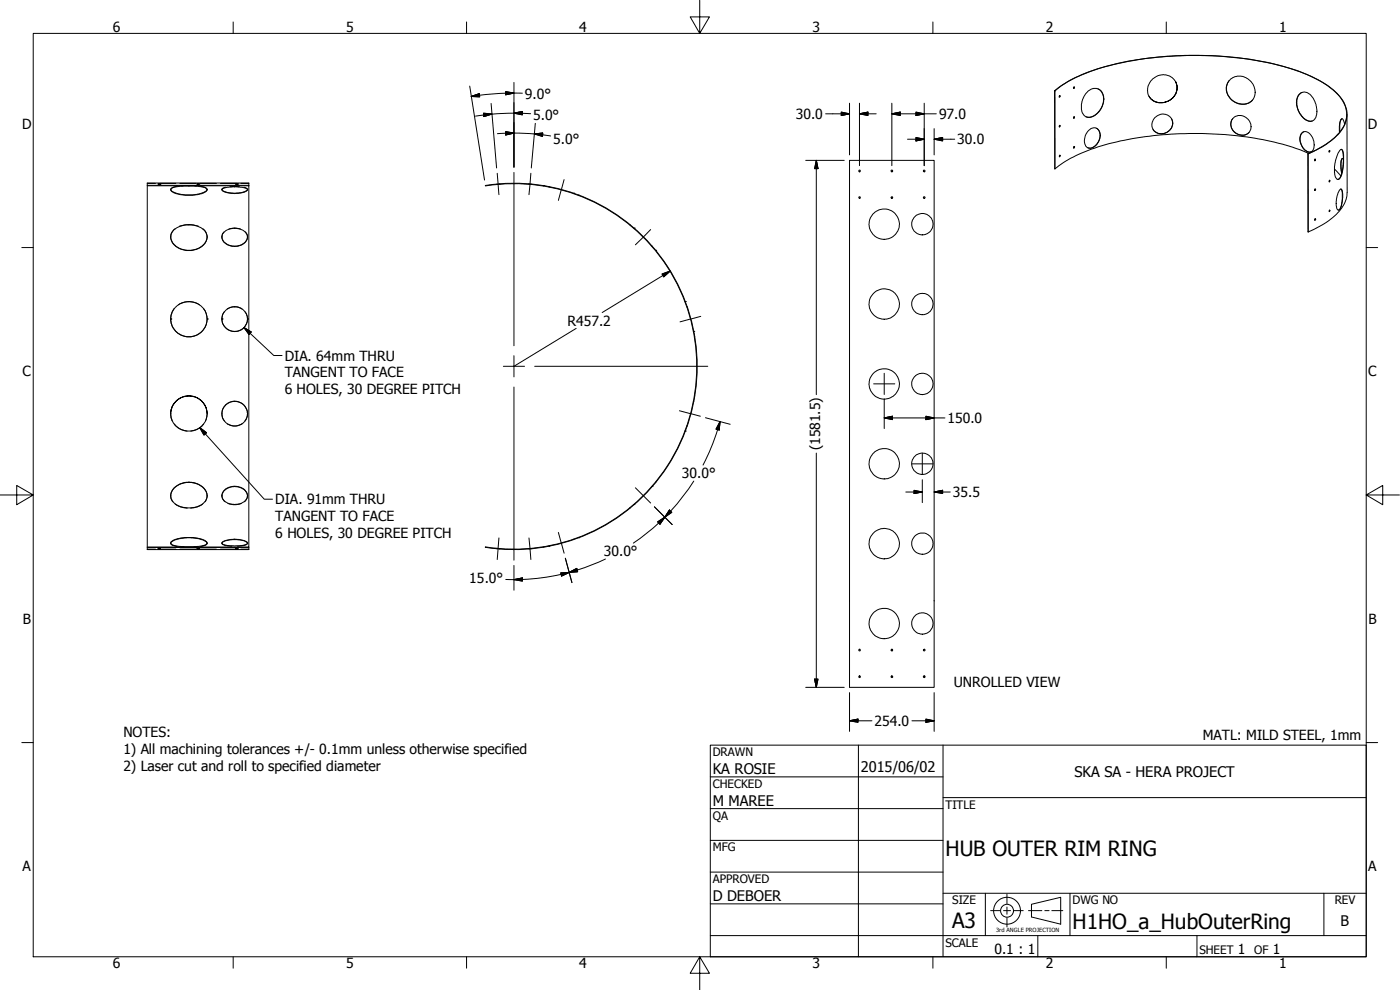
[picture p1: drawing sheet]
<svg xmlns="http://www.w3.org/2000/svg" width="420mm" height="297mm" viewBox="0 0 420 297" stroke-linecap="round" stroke-linejoin="round" font-family="sans-serif">
<!-- layer: Visible (ANSI) -->
<g fill="none" stroke="#000" stroke-width=".3">
<path d="M316.5 27.2a45.3 45.3 0 0 1 18.6-8.1 108.3 108.3 0 0 1 52 1.4 31.6 31.6 0 0 1 15 8.5 8 8 0 0 1-1 11.8l-.5 .5a27 27 0 0 1-8 4.9M316.5 27.2l.1 .1M316.5 27.2l.1 23.5M316.6 27.3a42.5 42.5 0 0 1 18.5-8.1 107.2 107.2 0 0 1 52.9 1.6 30.9 30.9 0 0 1 14.1 8.2 7.9 7.9 0 0 1-.7 11.3 25.2 25.2 0 0 1-8.9 5.9M316.6 27.3v23.4M317.9 37.7h.2l-.1 .4zM317.9 28.8h.2l-.1 .3zM318 37.6l-.1 .5M318 28.7l-.1 .4M322.3 35l-.1 .5M322.3 26.1l-.1 .4M326.5 27.4a2.78 2.78 0 0 1 3.2-.7 2.78 2.78 0 0 1 1.6 3 5.4 5.4 0 0 1-4.8 5.5 3.1 3.1 0 0 1-2-3.7 6.5 6.5 0 0 1 2-4.1z"/>
<path d="M326.6 39.2a1.98 1.98 0 0 1 2.5-.7 1.98 1.98 0 0 1 1.1 2.4 3.6 3.6 0 0 1-3.6 3.5 3.1 3.1 0 0 1-.5-4.5zM329 38.5a3.2 3.2 0 0 1-.1 5 2.26 2.26 0 0 1-2.4 .9M329.5 26.7a4 4 0 0 1 1 5.8 4.2 4.2 0 0 1-4.6 2.5M346.6 35.3a2.94 2.94 0 0 1 4.1-.5 2.94 2.94 0 0 1 .5 4.1 3 3 0 0 1-3.2 1.2 3 3 0 0 1-2.3-2.6l.1-.9zM351.6 35.7a3.2 3.2 0 0 1-1.4 4 3.2 3.2 0 0 1-4.2-.9M352.8 24.5a4.6 4.6 0 0 1-2.2 5.9 4.6 4.6 0 0 1-6-1.9 4.6 4.6 0 0 1 2.5-5.6 4.6 4.6 0 0 1 5.8 1.9 4.6 4.6 0 0 1-2.1 5.4 4.6 4.6 0 0 1-5.8-1l-.1-.3M368.9 24.2a4.6 4.6 0 0 0 4 7 3.8 3.8 0 0 0 3-1.2M369.2 23.9a4.6 4.6 0 0 1 6 .3 4.6 4.6 0 0 1 .5 6 4.7 4.7 0 0 1-5.6 .1 4.7 4.7 0 0 1-1.7-5.4zM370 35.6a3.2 3.2 0 0 0 .7 4.2 3.2 3.2 0 0 0 4.2-.1M370.3 35.3a3.2 3.2 0 0 1 4.2 .4 3.2 3.2 0 0 1 .1 4.3 3.2 3.2 0 0 1-4.3-.4 3.2 3.2 0 0 1 0-4.3zM390 28.2a2.67 2.67 0 0 1 4.1 1.2l.2 .4a5.5 5.5 0 0 1 0 6.2 2.82 2.82 0 0 1-3.8-1.4 5.3 5.3 0 0 1-.5-6.4zM390.8 27.7a3.8 3.8 0 0 0-1.2 5.2l.5 1.1a3.9 3.9 0 0 0 3.7 2.3"/>
<path d="M391.3 39.5a3.1 3.1 0 0 0-.4 4.6l.9 1 1 .5h.6M402.8 35.6l-.7 1.3v2.7M403.5 37.3l-.2-.9a.57 .57 0 0 0-.6-.8 .57 .57 0 0 0-.5 .8l-.2 1.4v1.9M404.2 34.3l.1 23.4a11.2 11.2 0 0 1-5.5 8.5l-2.1 1.3-4.1 2.1M44.2 55.7h30.5v108.4h-30.5M44.2 55.6h30.5M47.5 55.2h.6zM51.2 56.9l.3 .4 .9 .5 3 .7h2.6l2.5-.5a2.35 2.35 0 0 0 1.7-1.1M51.3 56.7l.7-.5 2.1-.3 4.2-.1 1.6 .2a2.18 2.18 0 0 1 2.3 .9v.1a5.9 5.9 0 0 1-4.7 1.6h-1.9l-1.9-.3a2.39 2.39 0 0 1-2.5-1.5zM59.2 55.2h.6zM66.6 56.9a6.2 6.2 0 0 0 5.3 .9l1.6-.3 .8-.6M66.7 56.6a10.7 10.7 0 0 1 7.5 .2l.1 .1a6.3 6.3 0 0 1-5.3 1.1l-1.5-.4a.7 .7 0 0 1-.7-.2 .7 .7 0 0 1-.1-.8z"/>
<path d="M70.8 55.2h.6zM74.7 55.7v-.8h-30.5v110h30.5v-.8M145.7 55.6v.2a54.8 54.8 0 0 1 63.4 54.1 54.8 54.8 0 0 1-63.4 54.2M145.7 55.7a55 55 0 0 1 63.5 54.2 55 55 0 0 1-63.5 54.3M255 48.1h25.4v158.1h-25.4zM318 46.6l-.1 .4M318 46.6l.1 .3-.2 .1zM322.4 43.9l-.2 .5M390.5 40.2a1.8 1.8 0 0 1 1.8-.7 1.8 1.8 0 0 1 1.3 1.4 3.9 3.9 0 0 1 .1 4.6 2.71 2.71 0 0 1-3.3-2.3l-.2-.6a3 3 0 0 1 .3-2.4zM392.5 46.2h.1M392.5 46.2l.1 23.4M392.6 46.2v23.4"/>
<path d="M392.8 46a90.2 90.2 0 0 0-37.3-5.9 85.8 85.8 0 0 0-31.7 6.2l-4 2.1-3.2 2.3M394.5 56.8l.3-.1v.2l-.2 .3zM394.7 47.7l-.2 .5M394.7 56.7l-.2 .4M399 54.1l-.1 .4M399 54.1v.5zM399 45.1l-.1 .5M399 45.1l.1 .3-.2 .2zM400.5 50.7l1.9 2.1M402.1 56.9a.46 .46 0 0 1 .6-.1 .46 .46 0 0 1 .1 .7l.2 .7a7.9 7.9 0 0 1-1.1 4.8h-.3a4.3 4.3 0 0 1-.3-4.1zM402.1 45.1a.55 .55 0 0 1 .7-.2 .55 .55 0 0 1 .3 .7l.1 3.5-.5 3.3a1.32 1.32 0 0 1-1.4 1.4 6.4 6.4 0 0 1-.5-5.6l.7-2.1zM402.4 56.7a7.6 7.6 0 0 1 .1 5l-.5 1.2-.4 .1"/>
<path d="M402.5 44.8a3.1 3.1 0 0 1 .7 2.6l-.2 2.8-.3 1.9a2.03 2.03 0 0 1-1.3 1.7M402.9 47.5l-.4 1.4 .2 3M403.2 47.8l-.2-.3a1.86 1.86 0 0 0-.6 2.2l.3 2.4M51.2 71.1a5.1 5.1 0 0 0 6.3 3.9 4.8 4.8 0 0 0 4.7-3.9M52.1 69a7.4 7.4 0 0 1 9.4 .3 3.5 3.5 0 0 1-2.2 5.4 6 6 0 0 1-8-2.8 2.92 2.92 0 0 1 .8-2.9zM66.6 71.1a3.9 3.9 0 0 0 5.7 2.4 3 3 0 0 0 2-2.4M67.2 69.6a4.7 4.7 0 0 1 6.9 .7 2.92 2.92 0 0 1-2.9 3.6 3.9 3.9 0 0 1-4.6-2.5l.1-1.1zM394.7 65.6l-.1 .5M399 63l-.1 .5M399 63l.1 .4-.2 .1zM51.2 95.7a5.5 5.5 0 0 0 5.5 5.3 5.5 5.5 0 0 0 5.5-5.3M52.6 92.2a5.4 5.4 0 0 1 7.1-.8 5.4 5.4 0 0 1 1.8 6.8 5.4 5.4 0 0 1-7.6 2.1 5.4 5.4 0 0 1-1.6-7.7z"/>
<path d="M66.6 95.7a3.8 3.8 0 0 0 3.9 3.7 3.8 3.8 0 0 0 3.8-3.7M51.2 124.1a5.4 5.4 0 0 1 7.5-4.9 5.4 5.4 0 0 1 1.7 8.8 5.4 5.4 0 0 1-7.1 .2 5.4 5.4 0 0 1-1.2-7.1 5.5 5.5 0 0 1 6.1-2.1 5.5 5.5 0 0 1 4 5.1M66.6 124.1a3.8 3.8 0 0 1 3.9-3.7 3.8 3.8 0 0 1 3.8 3.7M51.2 148.8a5.2 5.2 0 0 1 6-4 4.9 4.9 0 0 1 5 4M52.1 146.5a6.3 6.3 0 0 1 9.8 1.1 3.5 3.5 0 0 1-2.8 4.5 6.9 6.9 0 0 1-7.5-1.9 3.1 3.1 0 0 1 .5-3.7zM66.6 148.8a3.9 3.9 0 0 1 5.7-2.4 3 3 0 0 1 2 2.4M67.5 146.9a4.4 4.4 0 0 1 6.7 1.3 2.96 2.96 0 0 1-3.4 3.1 3.7 3.7 0 0 1-4.2-2.3 2.24 2.24 0 0 1 .9-2.1zM44.2 164.3h30.5M47.5 164.7h.6zM51.2 163l.3-.5 .9-.5 3-.6h2.6l2.5 .5a2.35 2.35 0 0 1 1.7 1.1M51.3 162.6l.8-.6 1.3-.4 2-.3h2.6l2.2 .4a1.91 1.91 0 0 1 1.9 1.4l-.6 .5-2.4 .4-5.9-.1a2.26 2.26 0 0 1-2-.9zM59.2 164.7h.6z"/>
<path d="M66.6 163a5.6 5.6 0 0 1 4.9-1l1.8 .3 1 .7M66.7 162.6a8.3 8.3 0 0 1 7.5 .1 .86 .86 0 0 1-1 .9 11.6 11.6 0 0 1-6.5-.5zM70.8 164.7h.6zM145.7 164.1v.2M280.4 180.2v.1"/>
<circle cx="322.3" cy="35.3" r=".19"/>
<circle cx="322.3" cy="26.4" r=".19"/>
<circle cx="258" cy="59.3" r=".26"/>
<circle cx="258" cy="51.3" r=".25"/>
<circle cx="267.7" cy="51.3" r=".26"/>
<circle cx="267.7" cy="59.3" r=".26"/>
<circle cx="277.3" cy="51.3" r=".25"/>
<circle cx="277.4" cy="59.3" r=".24"/>
<circle cx="322.3" cy="44.2" r=".22"/>
<circle cx="394.6" cy="48" r=".2"/>
<circle cx="265.4" cy="67.2" r="4.6"/>
<circle cx="276.8" cy="67.3" r="3.2"/>
<circle cx="394.7" cy="65.9" r=".21"/>
<circle cx="70.4" cy="95.8" r="3.8"/>
<circle cx="265.4" cy="91.2" r="4.6"/>
<circle cx="276.8" cy="91.2" r="3.2"/>
<circle cx="265.4" cy="115.2" r="4.6"/>
<circle cx="276.8" cy="115.2" r="3.2"/>
<circle cx="70.4" cy="124.1" r="3.8"/>
<circle cx="265.4" cy="139.1" r="4.6"/>
<circle cx="276.8" cy="139.2" r="3.2"/>
<circle cx="265.4" cy="163.1" r="4.6"/>
<circle cx="276.8" cy="163.1" r="3.2"/>
<circle cx="258" cy="195.1" r=".26"/>
<circle cx="265.4" cy="187.1" r="4.6"/>
<circle cx="267.7" cy="195" r=".24"/>
<circle cx="276.8" cy="187.1" r="3.2"/>
<circle cx="277.4" cy="195" r=".24"/>
<circle cx="258" cy="203.1" r=".25"/>
<circle cx="267.7" cy="203.1" r=".25"/>
<circle cx="277.4" cy="203.1" r=".26"/>
</g>
<!-- layer: Hidden (ANSI) -->
<g fill="none" stroke="#000" stroke-width=".3">
<path d="M44.2 55h2.5M47.5 55.2h.1M47.5 55.2v.1M47.6 55.3h.4M47.6 55.2h.4M47.6 55.1h.4M47.9 55h4.9M48.1 55.2h.1M48.1 55.2v.1M51.2 56.8v.1M53.2 55.9h-.1a1.87 1.87 0 0 0-1.9 1M54 55h4.9"/>
<path d="M54.4 55.7h4.7M59.2 55.2h.1M59.2 55.2v.1M59.2 55.3h.4M59.2 55.2h.4M59.2 55.1h.4M59.8 55.2h.1M59.8 55.2v.1M60.1 55h4.9M60.2 55.9a2.05 2.05 0 0 1 2 1M62.2 56.8v.1M66.2 55h4.9"/>
<path d="M66.6 56.8v.1M67.7 56.2h-.1a.91 .91 0 0 0-1 .7M69 56h2.8M70.8 55.2h.1M70.8 55.2v.1M70.9 55.3h.4M70.9 55.2h.4M70.9 55.1h.4M71.4 55.2h.1M71.4 55.2v.1M72.3 55h2.4M73.2 56.2l1 .4 .1 .3"/>
<path d="M74.3 56.8v.1M149.2 55.2v.1M149.8 55.2h.1M149.8 55.1v.1M158.7 55.2h.1M158.7 55.1v.1M159.4 55.2l-.1 .1M163.1 55.7h.1M163.1 55.7v.1M164.7 56.1h.1M164.7 55.9v.1M172.1 58h.1"/>
<path d="M172.1 58v.1M173.7 58.6h.1M173.7 58.5h.1M52.6 68.6l-1.2 1.4-.2 1M53.8 67.9a8.3 8.3 0 0 1 5.8 0M60.8 68.6l1 1 .4 1.4M67.2 69.6l-.5 .7-.1 .7M68.7 68.7l1.3-.3 2.1 .3M73.6 69.6l.5 .7 .2 .7M189.1 67.4l-.1 .1M190.2 68.5h.1M190.3 68.4h.1"/>
<path d="M195.8 73.8l-.1 .2M196.7 75.2h.1M196.8 75.1h.1M51.2 95.7h.1M52.3 92.6l-.9 1.6-.2 1.5M53.5 91.4a5.8 5.8 0 0 1 6.4 0M61.1 92.6l.7 1.4 .4 1.7M62.2 95.7h.1M66.6 95.7h.1M67.4 93.5l-.5 .8-.3 1.4M68.2 92.7l.1-.1a3.9 3.9 0 0 1 4.3 .1M73.5 93.5l.7 1.5 .1 .7"/>
<path d="M74.3 95.7h.1M205.5 90.5h.1M205.7 90.5h.1M206.2 92l-.1 .1M208.1 99.5h.1M208.2 99.4h.1M208.4 118.8h.1M208.5 101l-.1 .1M51.2 124.1l.5 2.2M51.2 124.1h.1M52.3 127.2a5 5 0 0 0 3.8 2.1M61.1 127.2a5.4 5.4 0 0 1-3.8 2.1"/>
<path d="M62.2 124.1l-.5 2.2M62.2 124.1h.1M66.6 124.1l.3 1.5 .5 .8M66.6 124.1h.1M68.2 127.2h.1a4.3 4.3 0 0 0 4.3 0M74.3 124.1l-.3 1.5-.5 .8M74.3 124.1h.1M205.5 129.3h.1M205.7 129.3h.1M206.1 127.8h.1M208.1 120.4h.1M208.2 120.4h.1"/>
<path d="M51.2 148.8l.2 .9 .5 .8M51.2 148.7v.1M52.6 151.2a6.1 6.1 0 0 0 3.6 1.2M60.8 151.2a6.1 6.1 0 0 1-3.6 1.2M62.2 148.8l-.7 1.7M62.2 148.7v.1M66.6 148.8a2.29 2.29 0 0 0 .9 1.7M66.6 148.7v.1M68.4 151.1l1.6 .3 2.5-.3M74.3 148.8l-.4 1.2-.6 .5M74.3 148.7v.1M189 152.4h.1"/>
<path d="M190.2 151.4h.1M190.3 151.4h.1M195.7 145.9h.1M195.7 146h.1M196.7 144.6v.1M196.8 144.7v.1M44.2 164.8h2.5M47.5 164.7h.1M47.5 164.6v.1M47.6 164.7h.4M47.6 164.6h.4M47.9 164.8h4.9"/>
<path d="M48.1 164.7h.1M48.1 164.6v.1M51.2 163.1v-.1a1.77 1.77 0 0 0 2 .9M54 164.8h4.9M54.4 164.1h4.7M59.2 164.7h.1M59.2 164.6v.1M59.2 164.7h.4M59.2 164.6h.4M59.8 164.7h.1M59.8 164.6v.1M60.1 164.8h4.9"/>
<path d="M62.2 163.1v-.1a1.77 1.77 0 0 1-2 .9M66.2 164.8h4.9M66.6 163.1v-.1a2.35 2.35 0 0 0 2.3 .8l.7 .1M70.8 164.7h.1M70.8 164.6v.1M70.9 164.7h.4M70.9 164.6h.4M71.4 164.7h.1M71.4 164.6v.1M72.3 164.8h2.4M74.3 163.1l-.8 .5-2.3 .3M149.2 164.6h.1"/>
<path d="M149.2 164.6v.1M149.8 164.7h.1M149.8 164.6h.1M158.7 164.7h.1M158.7 164.6h.1M159.3 164.6h.1M159.3 164.6l.1 .1M163.1 164.1v.1M164.7 163.9h.1M164.7 163.8h.1M172.1 161.8v.1M173.7 161.3h.1"/>
</g>
<!-- layer: Border (ANSI) -->
<g fill="none" stroke="#000" stroke-width=".3">
<path d="M10 10h400v277.1h-400zM70 6.6v3.4M140 6.6v3.4M210 0v10l-2.9-4.9h5.8l-2.9 4.9M280 6.6v3.4M350 6.6v3.4M6.5 74.3h3.5M410 74.3h3.4M0 148.5h10l-5-2.8v5.7l5-2.9M410 148.5l5 2.9v-5.7l-5 2.8h10M6.5 222.8h3.5M410 222.8h3.4"/>
<path d="M70 287.1v3.4M140 287.1v3.4M210 287.1l2.9 4.9h-5.8l2.9-4.9v9.9M280 287.1v3.4M350 287.1v3.4"/>
</g>
<!-- layer: Title (ANSI) -->
<g fill="none" stroke="#000" stroke-width=".3">
<path d="M213.2 223.6h196.8v63.5h-196.8zM213.2 233.1h69.8M257.6 223.6v63.5M283 239.3h127M283 223.6v63.5M213.2 242.6h69.8M213.2 252.1h69.8M213.2 261.7h69.8M213.2 271.2h69.8M283 268h127M295.7 268v12.7M321.1 268v12.7"/>
<path d="M397.3 268v12.7M213.2 280.7h196.8M311.5 280.7v6.4M359.2 280.7v6.4"/>
</g>
<!-- layer: Center Mark (ANSI) -->
<path d="M154.2 51.7v52M154.2 106.7v3.2h-3.1M154.2 116.1v52M157.4 109.9h-3.2v3.2M160.5 109.9h51.9M262.2 115.2h6.3M265.4 112v6.3M273.6 139.2h6.4M276.8 136v6.4" fill="none" stroke="#000" stroke-width=".3"/>
<!-- layer: Centerline (ANSI) -->
<path d="M149.2 52l.5 6.4M159.3 52l-.6 6.4M169.3 53.9l-1.7 6.2M195.3 68.9l-4.6 4.6M210.3 94.9l-6.2 1.7M203.9 123.2l6.3 1.7M167.6 159.8l1.7 6.2M190.7 146.4l4.6 4.5M149.7 161.4l-.5 6.5M158.7 161.4l.6 6.5" fill="none" stroke="#000" stroke-width=".3"/>
<!-- layer: Dimension (ANSI) -->
<g fill="none" stroke="#000" stroke-width=".3">
<path d="M141 25.8l4.4 28.2M141.4 28.9l2.4-.8 .2 1zM145.1 34l2.5 .2-2.4 .8zM145.2 34.5l-2.5 .3M147.4 31l1.6 19.4M151.8 27.5l2.4 .4-2.4 .5zM151.8 39.5l2.4 .4-2.4 .6zM154.2 34l2.6-.5v1zM154.2 24.8v25.4M156.8 28l-7.6 .1-7.8 .8M159.3 34.1l-6.7-.1-7.4 .5M160.7 37l-1.3 13.4"/>
<path d="M247.8 34.1h7.2M252.5 33.6l2.5 .5-2.5 .6zM255 31v15.5M257.9 34.1l2.6-.5v1.1zM257.9 34.1h5.1M257.9 31v18.7M267.7 34.1l2.5-.5v1.1zM267.7 34.1h13.3M267.7 31v18.7M274.9 33.6l2.5 .5-2.5 .6zM277.4 31v18.7M280.4 38.6v7.9"/>
<path d="M149.3 40.1l5.7-.2 5.4 .3M160.3 40.2l2.6-.3-.1 1zM160.3 40.2l5 .6M241.8 48.1h11.6M245 48.1l.5 2.5h-1zM245 48.1v70.3M272.4 41.8h5M274.9 41.3l2.5 .5-2.5 .5zM280.4 41.8l2.5-.5v1zM280.4 41.8h6.1M172.9 98.5l-18.7 11.4M198.7 82.2l2.4-.9-1.9 1.7z"/>
<path d="M201.1 81.3l-20.4 12.5M265.4 119.9v8.7M211.7 125.3l7.4 2M216.1 126.5l-.3 2.5-.9-.2zM216.1 126.5l-2.1 6.4-3 6.6M245 135.9v70.3M265.4 125.4l2.4-.5v1zM265.4 125.4h18.2M277.9 124.9l2.5 .5-2.5 .5zM196.4 152.1l5.3 5.3M197.4 156.6l2.1-1.4-1.4 2.1zM197.7 156.9l-3.7 3.2-3.9 2.9"/>
<path d="M200.9 153l.7 .7-2.1 1.5zM201.2 153.4l-3.5 3.5M208.2 144.3l-3.6 5.1-3.4 4M271.8 147.6h5M274.3 147.1l2.5 .5-2.5 .5zM276.8 143.9v6.9M280.4 147.6l2.5-.5v1zM280.4 147.6h4.8M154.2 173.9l2.6-.5v1zM154.2 169.7v7.4M156.8 173.8l-5 .1M168.3 171.9l2.5-.1-2.3 1z"/>
<path d="M168.4 172.3l-6.3 1.1-5.3 .5M169.7 167.5l1.9 7.3M170.8 171.8l2.3-1.3 .3 1.1zM181.7 167.7l-6.7 2.8-6.6 1.8M241.8 206.2h11.6M244.5 203.8h1l-.5 2.4zM255 216.3l2.5-.5v.9zM255 207.8v11.6M255 216.3h6.7M273.7 216.3h6.7M277.9 215.8l2.5 .5-2.5 .4zM280.4 207.8v11.6"/>
</g>
<g fill="#000" stroke="#000" stroke-width=".3">
<path d="M141.4 28.9l2.4-.8zM141.4 28.9l2.4-.8 .2 1zM145.2 35l2.4-.8zM145.1 34l2.5 .2-2.4 .8zM151.8 28.4l2.4-.5zM151.8 27.5l2.4 .4-2.4 .5zM154.2 34l2.6-.5zM154.2 34l2.6-.5v1zM160.3 40.2l2.6-.3zM160.3 40.2l2.6-.3-.1 1zM252.5 34.7l2.5-.6zM252.5 33.6l2.5 .5-2.5 .6z"/>
<path d="M257.9 34.1l2.6-.5zM257.9 34.1l2.6-.5v1.1zM267.7 34.1l2.5-.5zM267.7 34.1l2.5-.5v1.1zM274.9 34.7l2.5-.6zM274.9 33.6l2.5 .5-2.5 .6zM151.8 40.5l2.4-.6zM151.8 39.5l2.4 .4-2.4 .6zM245 48.1l.5 2.5zM245 48.1l.5 2.5h-1zM274.9 42.3l2.5-.5zM274.9 41.3l2.5 .5-2.5 .5z"/>
<path d="M280.4 41.8l2.5-.5zM280.4 41.8l2.5-.5v1zM199.2 83l1.9-1.7zM198.7 82.2l2.4-.9-1.9 1.7zM216.1 126.5l-.3 2.5zM216.1 126.5l-.3 2.5-.9-.2zM265.4 125.4l2.4-.5zM265.4 125.4l2.4-.5v1zM277.9 125.9l2.5-.5zM277.9 124.9l2.5 .5-2.5 .5zM199.5 155.2l-1.4 2.1zM197.4 156.6l2.1-1.4-1.4 2.1z"/>
<path d="M200.9 153l-1.4 2.2zM200.9 153l.7 .7-2.1 1.5zM274.3 148.1l2.5-.5zM274.3 147.1l2.5 .5-2.5 .5zM280.4 147.6l2.5-.5zM280.4 147.6l2.5-.5v1zM154.2 173.9l2.6-.5zM154.2 173.9l2.6-.5v1zM168.5 172.8l2.3-1zM168.3 171.9l2.5-.1-2.3 1zM170.8 171.8l2.3-1.3zM170.8 171.8l2.3-1.3 .3 1.1z"/>
<path d="M244.5 203.8l.5 2.4zM244.5 203.8h1l-.5 2.4zM255 216.3l2.5-.5zM255 216.3l2.5-.5v.9zM277.9 216.7l2.5-.4zM277.9 215.8l2.5 .5-2.5 .4z"/>
</g>
<!-- layer: Symbol (ANSI) -->
<path d="M73.2 98.3l2.2 1.3-.7 .8zM73.2 98.3l9 8.4h2.4M59.9 128.3l2.1 1.5-.8 .7zM59.9 128.3l19.4 21.5h2.5" fill="none" stroke="#000" stroke-width=".3"/>
<path d="M73.2 98.3l2.2 1.3zM73.2 98.3l2.2 1.3-.7 .8zM59.9 128.3l2.1 1.5zM59.9 128.3l2.1 1.5-.8 .7z" fill="#000" stroke="#000" stroke-width=".3"/>
<!-- layer: Sketch Geometry (ANSI) -->
<g fill="none" stroke="#000" stroke-width=".3">
<path d="M297.3 273.2h2.8M301.2 273.2h2.1M302.2 268.3v2.8M302.2 272.1v2.2M302.2 275.4v2.7M304.4 273.2h2.7M308.7 273.2h4M309.6 271.3l8.7-2.1v8.1l-8.7-2.2zM313.6 273.2h1.2M315.7 273.2h3.3"/>
<circle cx="302.2" cy="273.3" r="4"/>
<circle cx="302.2" cy="273.3" r="1.94"/>
</g>
<g font-size="6.3">
<text x="283.8" y="257">HUB OUTER RIM RING</text>
<text x="285.8" y="278.6">A3</text>
<text x="321.9" y="278.6">H1HO_a_HubOuterRing</text>
</g>
<g font-size="4.4">
<text x="213.9" y="232.2">KA ROSIE</text>
<text x="258.4" y="231.6">2015/06/02</text>
<text x="322.5" y="233">SKA SA - HERA PROJECT</text>
<text x="213.9" y="241.9">M MAREE</text>
<text x="213.9" y="270.3">D DEBOER</text>
<text x="402.3" y="277.9">B</text>
</g>
<g font-size="4.2">
<text x="33.8" y="9.6">6</text>
<text x="103.9" y="9.6">5</text>
<text x="173.9" y="9.6">4</text>
<text x="243.8" y="9.6">3</text>
<text x="313.9" y="9.6">2</text>
<text x="383.9" y="9.6">1</text>
<text x="157.5" y="29.8">9.0°</text>
<text x="238.8" y="35.7">30.0</text>
<text x="281.8" y="35.7">97.0</text>
<text x="6.7" y="38.7">D</text>
<text x="160" y="36.1">5.0°</text>
<text x="410.5" y="38.7">D</text>
<text x="166.1" y="43.2">5.0°</text>
<text x="287.3" y="43.3">30.0</text>
<text x="170.3" y="97.7">R457.2</text>
<text x="6.8" y="113">C</text>
<text x="85.5" y="108.2">DIA. 64mm THRU</text>
<text x="85.5" y="113.2">TANGENT TO FACE</text>
<text x="410.7" y="113">C</text>
<text x="85.5" y="118.2">6 HOLES, 30 DEGREE PITCH</text>
<text x="284.4" y="126.9">150.0</text>
<text x="246.1" y="135.1" transform="rotate(-90 246.1 135.1)">(1581.5)</text>
<text x="204.7" y="143.4">30.0°</text>
<text x="286" y="149.1">35.5</text>
<text x="82.6" y="151.3">DIA. 91mm THRU</text>
<text x="82.6" y="156.3">TANGENT TO FACE</text>
<text x="82.6" y="161.3">6 HOLES, 30 DEGREE PITCH</text>
<text x="181.2" y="166.9">30.0°</text>
<text x="140.8" y="174.9">15.0°</text>
<text x="6.9" y="187.2">B</text>
<text x="410.7" y="187.2">B</text>
<text x="286.3" y="206.2">UNROLLED VIEW</text>
<text x="37" y="221.2">NOTES:</text>
<text x="262.4" y="217.8">254.0</text>
<text x="361" y="222">MATL: MILD STEEL, 1mm</text>
<text x="37" y="226.2">1) All machining tolerances +/- 0.1mm unless otherwise specified</text>
<text x="37" y="231.2">2) Laser cut and roll to specified diameter</text>
<text x="6.8" y="261.4">A</text>
<text x="410.7" y="261.4">A</text>
<text x="298.4" y="286.2">0.1 : 1</text>
<text x="371.5" y="286.2">1</text>
<text x="382" y="286.2">1</text>
<text x="33.8" y="290.5">6</text>
<text x="103.9" y="290.5">5</text>
<text x="173.9" y="290.5">4</text>
<text x="243.8" y="290.5">3</text>
<text x="313.9" y="290.5">2</text>
<text x="383.9" y="290.5">1</text>
</g>
<g font-size="3.5">
<text x="213.9" y="226.9">DRAWN</text>
<text x="213.9" y="236.4">CHECKED</text>
<text x="213.9" y="245.9">QA</text>
<text x="283.8" y="242.6">TITLE</text>
<text x="213.9" y="255.4">MFG</text>
<text x="213.9" y="265">APPROVED</text>
<text x="285.8" y="271.3">SIZE</text>
<text x="321.9" y="271.3">DWG NO</text>
<text x="400.6" y="271.3">REV</text>
<text x="283.8" y="284">SCALE</text>
<text x="360" y="286.2">SHEET</text>
<text x="376.4" y="286.2">OF</text>
</g>
<text font-size="1.7" x="299" y="279.6">3rd ANGLE PROJECTION</text>
</svg>
